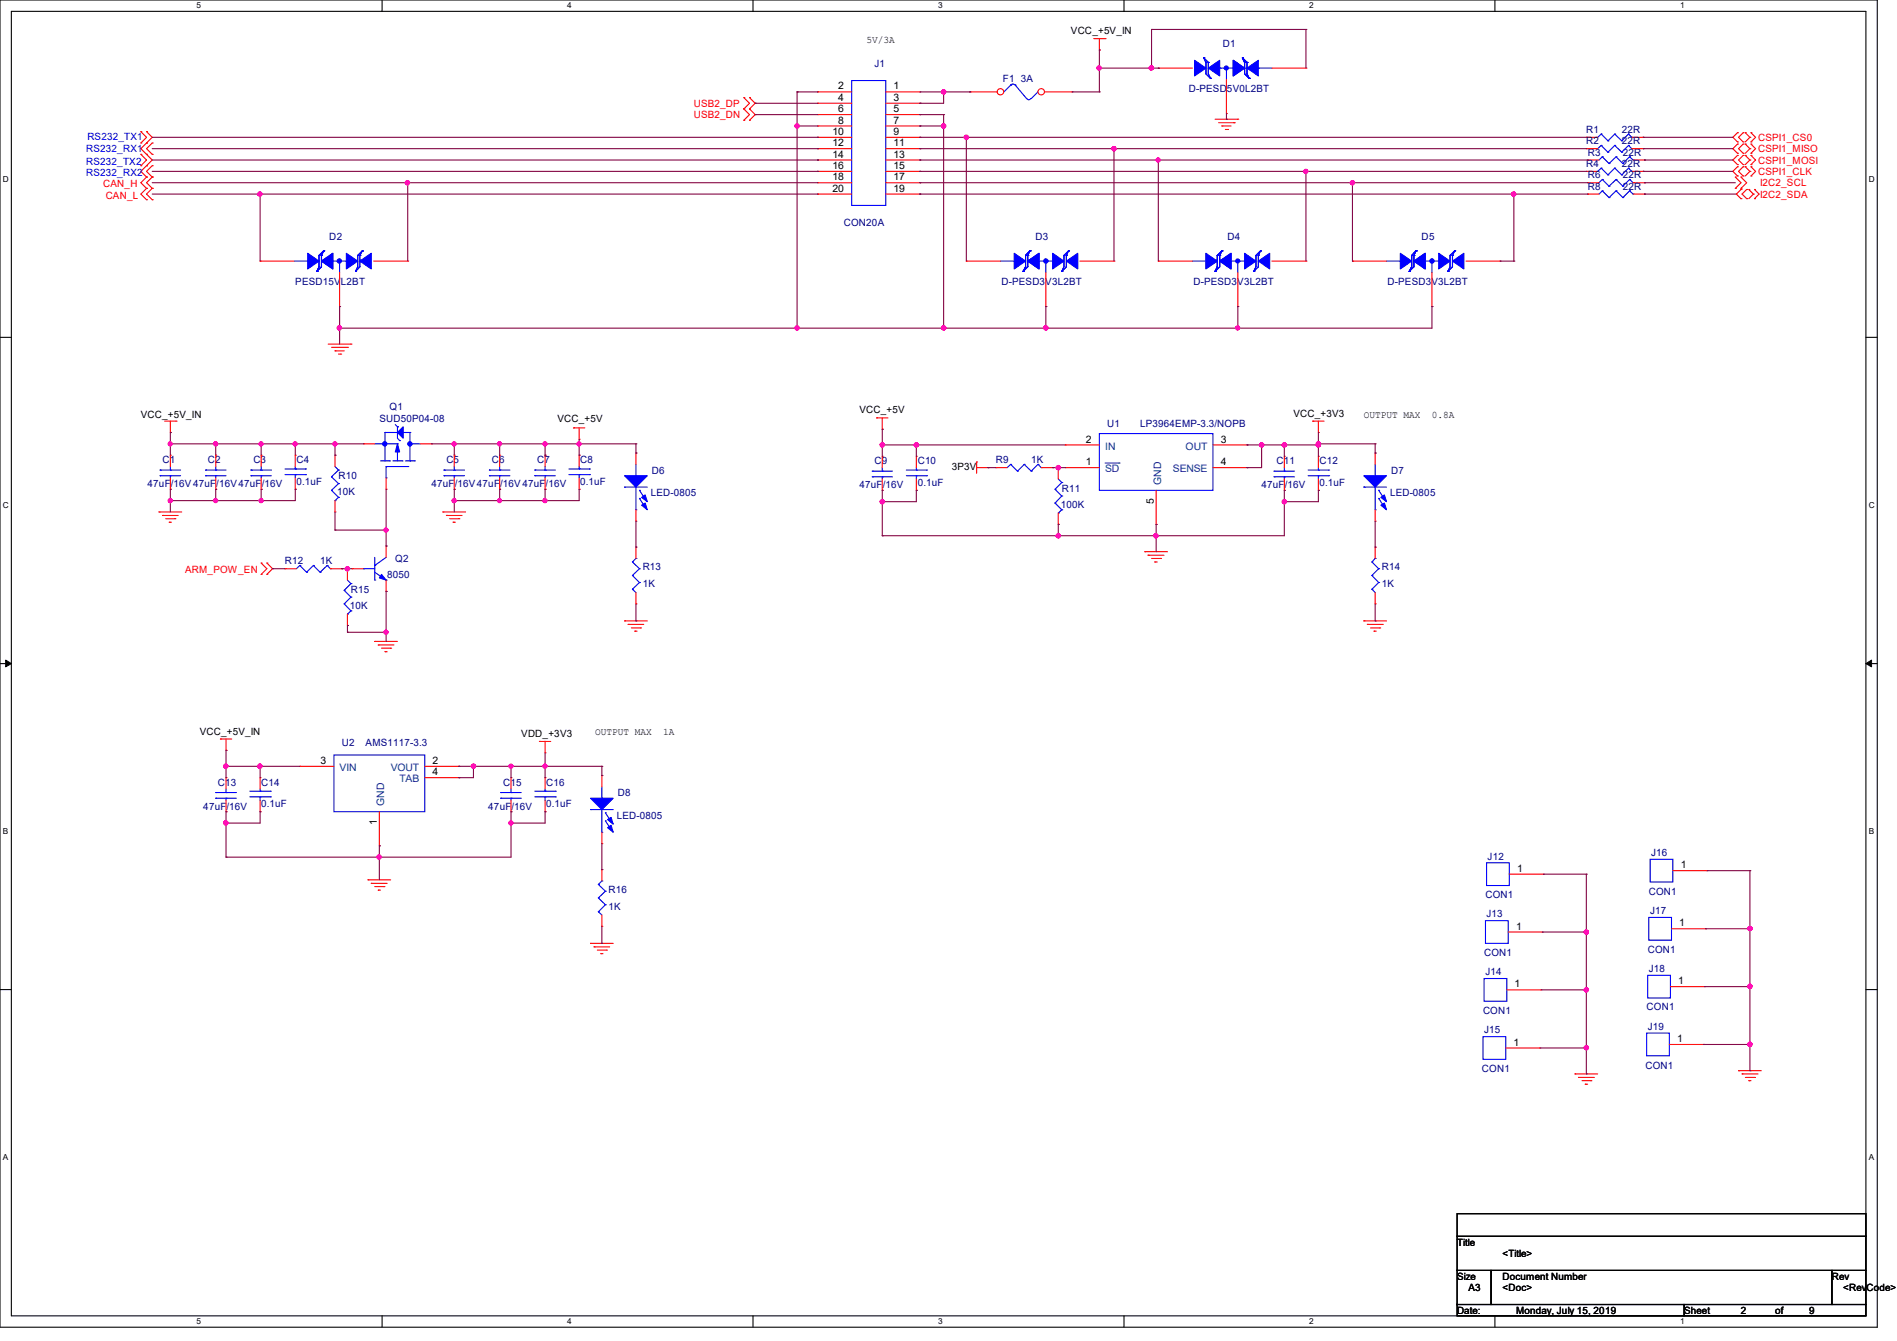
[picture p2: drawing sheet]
<svg xmlns="http://www.w3.org/2000/svg" width="297mm" height="210mm" viewBox="0 0 297 210" stroke-linecap="round" stroke-linejoin="round" font-family="sans-serif">
<path d="M0 0h293.9v207.9h-293.9zM1.8 1.8h290.3v204.3h-290.3z" fill="none" stroke="#000" stroke-width=".17"/>
<g fill="#fff">
<path d="M30.8 .2h.7v1.4h-.7z"/>
<path d="M30.8 206.2h.7v1.4h-.7z"/>
</g>
<path d="M59.8 0v1.8M59.8 206.1v1.8" fill="none" stroke="#000" stroke-width=".17"/>
<g fill="#fff">
<path d="M88.8 .2h.7v1.4h-.7z"/>
<path d="M88.8 206.2h.7v1.4h-.7z"/>
</g>
<path d="M117.9 0v1.8M117.9 206.1v1.8" fill="none" stroke="#000" stroke-width=".17"/>
<g fill="#fff">
<path d="M146.9 .2h.7v1.4h-.7z"/>
<path d="M146.9 206.2h.7v1.4h-.7z"/>
</g>
<path d="M176 0v1.8M176 206.1v1.8" fill="none" stroke="#000" stroke-width=".17"/>
<g fill="#fff">
<path d="M205 .2h.7v1.4h-.7z"/>
<path d="M205 206.2h.7v1.4h-.7z"/>
</g>
<path d="M234.1 0v1.8M234.1 206.1v1.8" fill="none" stroke="#000" stroke-width=".17"/>
<g fill="#fff">
<path d="M263.1 .2h.6v1.4h-.6z"/>
<path d="M263.1 206.2h.6v1.4h-.6z"/>
<path d="M.5 27.3h.9v1.4h-.9z"/>
<path d="M292.6 27.3h.9v1.4h-.9z"/>
<path d="M.5 78.4h.9v1.4h-.9z"/>
<path d="M292.6 78.4h.9v1.4h-.9z"/>
</g>
<path d="M0 52.8h1.8M292.1 52.8h1.8" fill="none" stroke="#000" stroke-width=".17"/>
<g fill="#fff">
<path d="M.5 129.5h.8v1.4h-.8z"/>
<path d="M292.6 129.5h.8v1.4h-.8z"/>
</g>
<path d="M0 103.9h1.8M292.1 103.9h1.8" fill="none" stroke="#000" stroke-width=".17"/>
<path d="M.9 103.4l.9 .5-.9 .5zM292.1 103.9l.9-.5v1z" fill="#000" stroke="#000" stroke-width=".16"/>
<g fill="#fff">
<path d="M.5 180.5h.8v1.4h-.8z"/>
<path d="M292.6 180.5h.8v1.4h-.8z"/>
</g>
<path d="M0 155h1.8M292.1 155h1.8M228.1 190.1h64v3.5h-64zM228.1 193.6h64v5.4h-64zM228.1 199h5.4v5.3h-5.4zM233.5 199h53.3v5.3h-53.3zM286.8 199h5.3v5.3h-5.3zM228.1 204.3h35.6v1.8h-35.6zM263.7 204.3h28.4v1.8h-28.4z" fill="none" stroke="#000" stroke-width=".17"/>
<g fill="none" stroke="#f00" stroke-width=".17">
<path d="M116.5 17.1h.1M116.5 15.3h.1M116.5 18.8h.1M116.5 15.3l.8 .9-.8 .9M116.5 17.1l.8 .8-.8 .9M117.3 15.3h.1M117.3 17.1h.1M117.3 18.8h.1M117.3 15.3l.9 .9-.9 .9M117.3 17.1l.9 .8-.9 .9M128 14.4h.1M128 16.2h.1"/>
<path d="M128 17.9h.1M128 19.7h.1M128 19.7h5.3M128 14.4h5.3M128 16.2h5.3M128 17.9h5.3M138.7 19.7h5.3M138.7 14.4h5.3M138.7 16.2h5.3M138.7 17.9h5.3M144 14.4h.1M144 16.2h.1"/>
<path d="M144 17.9h.1M144 19.7h.1M171.2 6.1h1.8M172.1 7.8h.1M172.1 6.1v1.7M173 6.1h.1M181.4 10.7h.1M181.4 10.7h5.3M190.2 18.7h3.6M190.8 19.2h2.5M191.3 19.7h.1M191.3 19.7h1.4"/>
<path d="M192 17.8h.1M192 12.4v5.4M193.3 19.2h.1M193.8 18.7h.1M199.1 10.7h5.4M204.5 10.7h.1M22.1 22.4h.1M22.1 20.6h.1M22.1 26h.1M22.1 24.2h.1M22.1 20.6l.8 .9-.8 .9M22.1 24.2l.8 .9-.8 .9"/>
<path d="M22.9 20.6h.1M22.9 22.4h.1M22.9 24.2h.1M22.9 26h.1M22.9 27.7h.1M22.9 29.5h.1M22.9 31.3h.1M22.9 20.6l.9 .9-1.7 1.8 1.7 1.8-1.7 1.7 .8 .9M22.9 27.7l-.8 .9 .8 .9M22.9 29.5l-.8 .9 .8 .9M23.8 22.4h.1M23.8 24.2h.1"/>
<path d="M23.8 26h.1M23.8 27.7h.1M23.8 29.5h.1M23.8 31.3h.1M23.8 22.4l-.9 .9 .9 .9M23.8 26l-.9 .8 .9 .9M23.8 27.7l-.9 .9 .9 .9M23.8 29.5l-.9 .9 .9 .9M128 21.5h.1M128 23.3h.1M128 25.1h.1M128 26.8h.1"/>
<path d="M128 28.6h.1M128 30.4h.1M128 25.1h5.3M128 21.5h5.3M128 23.3h5.3M128 26.8h5.3M128 28.6h5.3M128 30.4h5.3M138.7 25.1h5.3M138.7 21.5h5.3M138.7 23.3h5.3M138.7 26.8h5.3"/>
<path d="M138.7 28.6h5.3M138.7 30.4h5.3M144 21.5h.1M144 23.3h.1M144 25.1h.1M144 26.8h.1M144 28.6h.1M144 30.4h.1M191.9 20.3h.3M192.2 20.3h.1M248.4 26.8h.1M248.4 21.5h.1"/>
<path d="M248.4 23.3h.1M248.4 21.5h1.7M248.4 23.3h1.7M248.4 26.8h1.7M248.6 25.1h.1M248.6 28.6h.1M248.6 30.4h.1M248.6 25.1h1.8M248.6 28.6h1.8M248.6 30.4h1.8M255.5 21.5h1.8M255.5 23.3h1.8"/>
<path d="M255.5 26.8h1.8M255.7 25.1h1.8M255.7 28.6h1.8M255.7 30.4h1.8M257.3 26.8h.1M257.3 21.5h.1M257.3 23.3h.1M257.5 25.1h.1M257.5 28.6h.1M257.5 30.4h.1M271.7 27.7h.1M271.7 29.5h.1"/>
<path d="M271.7 27.7l.9 .9-.9 .9M272 20.8h.1M272 22.2h.1M272 22.6h.1M272 24h.1M272 24.3h.1M272 25.8h.1M272 26.1h.1M272 27.6h.1M272 20.8l-.7 .7 .7 .7M272 24.3l-.7 .8 .7 .7M272 22.6l-.7 .7 .7 .7"/>
<path d="M272 26.1l-.7 .7 .7 .8M272.6 27.7h.1M272.6 29.5h.1M272.6 29.7h.1M272.6 31.1h.1M272.6 27.7l.9 .9-.9 .9M272.6 29.7l-.7 .7 .7 .7M272.9 20.8h.1M272.9 22.2h.1M272.9 22.6h.1M272.9 24h.1M272.9 24.3h.1"/>
<path d="M272.9 25.8h.1M272.9 26.1h.1M272.9 27.6h.1M272.9 20.8l-.7 .7 .7 .7M272.9 22.6l-.7 .7 .7 .7M272.9 24.3l-.7 .8 .7 .7M272.9 26.1l-.7 .7 .7 .8M273.3 20.8h.1M273.3 22.6h.1M273.3 24.3h.1M273.3 26.1h.1M273.3 22.6l.7 .7"/>
<path d="M273.3 20.8l.7 .7M273.3 24.3l.7 .8M273.3 26.1l.7 .7M273.5 29.7h.1M273.5 31.1h.1M273.5 29.7l-.7 .7 .7 .7M273.8 29.7h.1M273.8 29.7l.7 .7M274 21.5h.1M274 23.3h.1M274 25.1h.1M274 26.8h.1"/>
<path d="M274 21.5l-.7 .7M274 23.3l-.7 .7M274 25.1l-.7 .7M274 26.8l-.7 .8M274.2 22.2h.1M274.2 20.8h.1M274.2 24h.1M274.2 22.6h.1M274.2 25.8h.1M274.2 24.3h.1M274.2 27.6h.1M274.2 26.1h.1"/>
<path d="M274.2 24.3l.7 .8-.7 .7M274.2 20.8l.7 .7-.7 .7M274.2 26.1l.7 .7-.7 .8M274.2 22.6l.7 .7-.7 .7M274.5 30.4h.1M274.5 30.4l-.7 .7M274.7 31.1h.1M274.7 29.7h.1M274.7 29.7l.7 .7-.7 .7M40.7 40.9h.1M40.7 40.9h5.4M51.4 53.9h3.5"/>
<path d="M51.9 54.4h2.5M52.5 54.9h.1M52.5 54.9h1.4M53 55.5h.3M53.2 48h.1M53.2 42.7v5.3M53.3 55.5h.1M54.4 54.4h.1M54.9 53.9h.1M58.5 40.9h5.3M63.8 40.9h.1M151.3 40.9h.1"/>
<path d="M151.3 40.9h5.3M163.7 48h.1M163.7 42.7v5.3M169.1 40.9h5.3M174.4 40.9h.1M181.4 40.9h.1M181.4 40.9h5.3M193.8 48h.1M193.8 42.7v5.3M199.1 40.9h5.4M204.5 40.9h.1M211.8 40.9h.1"/>
<path d="M211.8 40.9h5.3M224.2 48h.1M224.2 42.7v5.3M229.5 40.9h5.4M234.9 40.9h.1M25.8 66h1.8M26.7 67.7h.1M26.7 76.6h.1M26.7 71.3h.1M26.7 66v1.7M26.7 71.3v1.8M26.7 74.8v1.8"/>
<path d="M27.6 66h.1M33.8 76.6h.1M33.8 71.3h.1M33.8 71.3v1.8M33.8 74.8v1.8M40.9 76.6h.1M40.9 71.3h.1M40.9 71.3v1.8M40.9 74.8v1.8M46.2 71.3h.1M46.2 76.6h.1M46.2 71.3v1.8"/>
<path d="M46.2 74.8v1.8M56.9 69.5h.1M56.9 69.5h1.8M60.5 76.6h.1M60.5 74.8v1.8M65.8 69.5h1.8M67.6 69.5h.1M71.1 76.6h.1M71.1 71.3h.1M71.1 71.3v1.8M71.1 74.8v1.8M78.2 76.6h.1"/>
<path d="M78.2 71.3h.1M78.2 71.3v1.8M78.2 74.8v1.8M85.3 76.6h.1M85.3 71.3h.1M85.3 71.3v1.8M85.3 74.8v1.8M89.8 67h.1M89.8 67h1.8M90.7 68.8h.1M90.7 71.3h.1M90.7 76.6h.1"/>
<path d="M90.7 67v1.8M90.7 71.3v1.8M90.7 74.8v1.8M99.6 71h.1M99.6 71v1.7M99.6 79.8v1.8M137.2 65.4h.1M137.2 65.4h1.8M138.1 67.2h.1M138.1 76.8h.1M138.1 71.5h.1M138.1 65.4v1.8"/>
<path d="M138.1 71.5v1.7M138.1 75v1.8M143.5 71.5h.1M143.5 76.8h.1M143.5 71.5v1.7M143.5 75v1.8M152.9 72.3h.1M152.9 73.2h1.8M152.9 72.3v1.8M154.7 73.2h.1M155.9 73.2h.1M155.9 73.2h1.8"/>
<path d="M163 73.2h1.8M164.8 73.2h.1M165.7 73.2h.1M165.7 73.2v1.8M166.8 69.7h.1M166.8 73.2h.1M166.8 73.2h5.3M166.8 69.7h5.3M181 76.8v5.3M189.9 73.2h5.3M189.9 69.7h5.3M195.2 69.7h.1"/>
<path d="M195.2 73.2h.1M201.1 76.8h.1M201.1 71.5h.1M201.1 71.5v1.7M201.1 75v1.8M205.5 66h.1M205.5 66h1.8M206.4 67.7h.1M206.4 71.5h.1M206.4 76.8h.1M206.4 66v1.7M206.4 71.5v1.7"/>
<path d="M206.4 75v1.8M215.3 71h.1M215.3 71v1.7M215.3 79.8v1.8M24.9 80.2h.1M24.9 80.2h3.5M25.4 80.7h.1M25.4 80.7h2.5M26 81.2h1.4M26.5 81.8h.1M26.5 81.8h.3M27.4 81.2h.1"/>
<path d="M40.9 90h.1M40.9 88.2h.1M40.9 88.2l.9 .9-.9 .9M41.8 88.2h.1M41.8 90h.1M41.8 88.2l.9 .9-.9 .9M44.6 89.1h.1M44.6 89.1h1.8M51.7 89.1h1.8M53.5 89.1h.1M54.4 89.1h.1M54.4 98h.1"/>
<path d="M54.4 89.1v1.7M54.4 96.2v1.8M55.1 89.1h.1M55.1 89.1h1.8M60.5 92.6h.1M60.5 85.5h.1M60.5 85.5v1.8M60.5 90.8v1.8M69.3 80.2h.1M69.3 80.2h3.6M69.9 80.7h.1M69.9 80.7h2.4"/>
<path d="M70.4 81.2h1.4M71 81.8h.1M71 81.8h.3M71.8 81.2h.1M97.8 97.2h.1M97.8 97.2h3.5M98.3 97.8h.1M98.3 97.8h2.5M98.8 98.3h1.5M99.4 98.8h.1M99.4 98.8h.3M99.6 81.6h.1"/>
<path d="M99.6 94.6h.1M99.6 85.7h.1M99.6 85.7v1.8M99.6 92.8v1.8M100.3 98.3h.1M165.7 82.1h.1M165.7 80.3v1.8M179.2 86.4h.1M179.2 86.4h3.6M179.7 87h.1M179.7 87h2.5M180.3 87.5h1.4"/>
<path d="M180.8 88h.1M180.8 88h.4M181 82.1h.1M181.7 87.5h.1M213.5 97.2h.1M213.5 97.2h3.6M214.1 97.8h.1M214.1 97.8h2.5M214.6 98.3h1.4M215.1 98.8h.1M215.1 98.8h.4M215.3 81.6h.1"/>
<path d="M215.3 94.6h.1M215.3 85.7h.1M215.3 85.7v1.8M215.3 92.8v1.8M216 98.3h.1M34.5 115.7h.1M34.5 115.7h1.8M35.4 117.5h.1M35.4 115.7v1.8M58.7 100.5h.1M58.7 100.5h3.5M59.2 101h.1"/>
<path d="M59.2 101h2.5M59.7 101.5h1.5M60.3 102.1h.1M60.3 102.1h.3M61.2 101.5h.1M84.5 116.1h.1M84.5 116.1h1.7M85.3 117.9h.1M85.3 116.1v1.8M35.4 127.1h.1M35.4 121.8h.1M35.4 121.8v1.8"/>
<path d="M35.4 125.3v1.8M40.7 121.8h.1M40.7 127.1h.1M40.7 121.8v1.8M40.7 125.3v1.8M46.9 120h.1M46.9 120h5.4M57.6 137.8h.1M57.6 137.8h3.6M58.1 138.3h.1M58.1 138.3h2.5M58.7 138.9h1.4"/>
<path d="M59.2 139.4h.1M59.2 139.4h.4M59.4 132.5h.1M59.4 127.1v5.4M60.1 138.9h.1M66.5 120h5.3M66.5 121.8h5.3M71.8 120h.1M71.8 121.8h.1M80 127.1h.1M80 121.8h.1M80 121.8v1.8"/>
<path d="M80 125.3v1.8M85.3 121.8h.1M85.3 127.1h.1M85.3 121.8v1.8M85.3 125.3v1.8M94.2 136.2h.1M94.2 121.5h.1M94.2 132.1h.1M94.2 121.5v1.7M94.2 130.3v1.8M94.2 136.2v1.8M236.3 136.9h5.3"/>
<path d="M241.6 136.9h.1M261.9 136.4h5.4M267.3 136.4h.1M92.5 147.7h.1M92.5 147.7h3.5M93 148.3h.1M93 148.3h2.5M93.5 148.8h1.5M94.1 149.4h.1M94.1 149.4h.3M94.2 145.1h.1M94.2 143.3v1.8"/>
<path d="M95 148.8h.1M235.9 155h5.4M236.1 146h5.4M241.3 155h.1M241.5 146h.1M261.5 154.5h5.4M261.7 145.5h5.3M266.9 154.5h.1M267 145.5h.1M235.8 164.1h5.3M241.1 164.1h.1M246.6 168.2h.1"/>
<path d="M246.6 168.2h3.5M247.1 168.7h.1M247.1 168.7h2.5M247.7 169.2h1.4M248.2 169.8h.1M248.2 169.8h.4M249.1 169.2h.1M261.4 163.6h5.3M266.7 163.6h.1M272.2 167.7h.1M272.2 167.7h3.6M272.8 168.2h.1"/>
<path d="M272.8 168.2h2.5M273.3 168.7h1.4M273.8 169.2h.1M273.8 169.2h.4M274.7 168.7h.1"/>
</g>
<g fill="none" stroke="#00f" stroke-width=".17">
<path d="M133.3 12.6h5.4v19.6h-5.4zM158.2 13.3a.51 .51 0 0 1 .8 0M158.2 13.3h.1M158.2 13.3l-1 1.1M159 13.3h.1M159 13.3l1.7 2.2M161.4 15.4a.34 .34 0 0 1-.3 .2 .34 .34 0 0 1-.3-.2M162.5 14.4h.1M162.5 14.4l-1 1.1M188.5 9.1h.1M188.5 10.7h.3M188.5 9.1l.3 .7"/>
<path d="M188.5 9.1l.7 .7M188.8 9.8h.1M188.8 10.7h.1M188.8 9.8v1.8l.7 .7M189.2 9.8h.1M189.2 10.7h.3M189.2 9.8v1.8l.3 .7M189.5 12.3h.1M189.5 10.7h.1M191 10.7h.1M191 10.7h2.1M192 10.7h.1"/>
<path d="M192 10.7v1.7M194.5 9.1h.1M194.5 10.7h.4M194.5 9.1l.4 .7M194.5 9.1l.7 .7M194.9 9.8h.1M194.9 10.7h.1M194.9 9.8v1.8l.7 .7M195.2 9.8h.1M195.2 10.7h.4M195.2 9.8v1.8l.4 .7M195.6 12.3h.1"/>
<path d="M195.6 10.7h.1M197 10.7h.1M197 10.7h2.1M50.7 39.3h.1M50.7 39.3l-.4 .7M50.7 39.3l-.7 .7M56.7 39.3h.1M56.7 39.3l-.4 .7M56.7 39.3l-.7 .7M161.2 39.3h.1M161.2 39.3l-.3 .7M161.2 39.3l-.6 .7"/>
<path d="M167.3 39.3h.1M167.3 39.3l-.3 .7M167.3 39.3l-.7 .7M191.3 39.3h.1M191.3 39.3l-.3 .7M191.3 39.3l-.7 .7M197.4 39.3h.1M197.4 39.3l-.4 .7M197.4 39.3l-.8 .7M221.7 39.3h.1M221.7 39.3l-.3 .7M221.7 39.3l-.7 .7"/>
<path d="M227.8 39.3h.1M227.8 39.3l-.4 .7M227.8 39.3l-.8 .7M250.7 26.3h.1M250.7 21h.1M250.7 22.8h.1M250.7 26.3l-.6 .5M250.7 26.3l1.1 1.1M250.7 21l-.6 .5M250.7 21l1.1 1.1M250.7 22.8l-.6 .5M250.7 22.8l1.1 1"/>
<path d="M250.9 24.6h.1M250.9 28.1h.1M250.9 29.9h.1M250.9 24.6l-.5 .5M250.9 24.6l1 1M250.9 28.1l-.5 .5M250.9 28.1l1 1.1M250.9 29.9l-.5 .5M250.9 29.9l1 1M251.8 27.4h.1M251.8 22.1h.1M251.8 23.8h.1"/>
<path d="M251.9 25.6h.1M251.9 29.2h.1M251.9 30.9h.1M252.8 26.3h.1M252.8 21h.1M252.8 22.8h.1M252.8 26.3l-1 1.1M252.8 26.3l1.1 1.1M252.8 21l-1 1.1M252.8 21l1.1 1.1M252.8 22.8l-1 1M252.8 22.8l1.1 1"/>
<path d="M253 24.6h.1M253 28.1h.1M253 29.9h.1M253 24.6l-1.1 1M253 24.6l1.1 1M253 28.1l-1.1 1.1M253 28.1l1.1 1.1M253 29.9l-1.1 1M253 29.9l1.1 1M253.9 27.4h.1M253.9 22.1h.1M253.9 23.8h.1"/>
<path d="M254.1 25.6h.1M254.1 29.2h.1M254.1 30.9h.1M255 26.3h.1M255 21h.1M255 22.8h.1M255 26.3l-1.1 1.1M255 26.3l.5 .5M255 21l-1.1 1.1M255 21l.5 .5M255 22.8l-1.1 1M255 22.8l.5 .5"/>
<path d="M255.1 24.6h.1M255.1 28.1h.1M255.1 29.9h.1M255.1 24.6l-1 1M255.1 24.6l.6 .5M255.1 28.1l-1 1.1M255.1 28.1l.6 .5M255.1 29.9l-1 1M255.1 29.9l.6 .5M255.5 26.8h.1M255.5 21.5h.1M255.5 23.3h.1"/>
<path d="M255.7 25.1h.1M255.7 28.6h.1M255.7 30.4h.1M46.1 40.9h2.1M48.2 40.9h.1M49.6 42.5h.1M49.6 40.9h.1M49.6 40.9h.4M50 40h.1M50 40v1.8l-.4 .7M50.3 40h.1M50.3 40.9h.1"/>
<path d="M50.3 40.9h.4M50.3 40v1.8l-.7 .7M52.1 40.9h2.1M53.2 40.9h.1M53.2 40.9v1.8M54.2 40.9h.1M55.7 42.5h.1M55.7 40.9h.1M55.7 40.9h.3M56 40h.1M56 40v1.8l-.3 .7M56.3 40h.1"/>
<path d="M56.3 40.9h.1M56.3 40.9h.4M56.3 40v1.8l-.6 .7M156.6 40.9h2.2M158.8 40.9h.1M160.2 42.5h.1M160.2 40.9h.1M160.2 40.9h.4M160.6 40h.1M160.6 40v1.8l-.4 .7M160.9 40h.1M160.9 40.9h.1"/>
<path d="M160.9 40.9h.3M160.9 40v1.8l-.7 .7M162.7 40.9h2.1M163.7 40.9h.1M163.7 40.9v1.8M164.8 40.9h.1M166.2 42.5h.1M166.2 40.9h.1M166.2 40.9h.4M166.6 40h.1M166.6 40v1.8l-.4 .7M167 40h.1"/>
<path d="M167 40.9h.1M167 40.9h.3M167 40v1.8l-.8 .7M186.7 40.9h2.1M188.8 40.9h.1M190.2 42.5h.1M190.2 40.9h.1M190.2 40.9h.4M190.6 40h.1M190.6 40v1.8l-.4 .7M191 40h.1M191 40.9h.1"/>
<path d="M191 40.9h.3M191 40v1.8l-.8 .7M192.7 40.9h2.2M193.8 40.9h.1M193.8 40.9v1.8M194.9 40.9h.1M196.3 42.5h.1M196.3 40.9h.1M196.3 40.9h.3M196.6 40h.1M196.6 40v1.8l-.3 .7M197 40h.1"/>
<path d="M197 40.9h.1M197 40.9h.4M197 40v1.8l-.7 .7M217.1 40.9h2.1M219.2 40.9h.1M220.6 42.5h.1M220.6 40.9h.1M220.6 40.9h.4M221 40h.1M221 40v1.8l-.4 .7M221.4 40h.1M221.4 40.9h.1"/>
<path d="M221.4 40.9h.3M221.4 40v1.8l-.8 .7M223.1 40.9h2.2M224.2 40.9h.1M224.2 40.9v1.8M225.3 40.9h.1M226.7 42.5h.1M226.7 40.9h.1M226.7 40.9h.3M227 40h.1M227 40v1.8l-.3 .7M227.4 40h.1"/>
<path d="M227.4 40.9h.1M227.4 40.9h.4M227.4 40v1.8l-.7 .7M25.1 73.6h.1M25.1 74.5h.1M25.1 74.5h3.2M25.1 73.6h3.2M26.7 74.5h.1M26.7 73.6h.1M26.7 73.1v.5M26.7 74.5v.3M32.2 73.6h.1"/>
<path d="M32.2 74.5h.1M32.2 74.5h3.2M32.2 73.6h3.2M33.8 74.5h.1M33.8 73.6h.1M33.8 73.1v.5M33.8 74.5v.3M39.3 73.6h.1M39.3 74.5h.1M39.3 74.5h3.2M39.3 73.6h3.2M40.9 74.5h.1"/>
<path d="M40.9 73.6h.1M40.9 73.1v.5M40.9 74.5v.3M44.6 74.3h3.2M44.6 73.4h3.2M46.2 73.4h.1M46.2 74.3h.1M46.2 73.1v.3M46.2 74.3v.5M47.8 74.3h.1M47.8 73.4h.1M58.7 69.5h3.5"/>
<path d="M59.6 72.2h1.4M60.3 67.7h.1M60.3 69.5h.1M60.3 67.7v4.5M60.3 67.7h1.9M60.5 73.1h.1M60.5 74.8h.1M60.5 73.1h3.5M60.5 73.1v1.7M61 72.2h.1M61.5 72.2h1.4M61.9 66.5l.3 .3"/>
<path d="M62.2 66.8h.1M62.2 67.7h.1M62.2 69.5h.1M62.2 66.8v1.8l.4 .4M62.2 69.5v2.7M62.6 69h.1M62.9 72.2h.1M63.1 67.7h1.1M63.5 72.2h1.4M64.2 67.7h.1M64.2 72.2h.1M64.2 69.5h.1"/>
<path d="M64.2 67.7v4.5M64.2 69.5h1.6M64.9 72.2h.1M69.5 73.6h.1M69.5 74.5h.1M69.5 74.5h3.2M69.5 73.6h3.2M71.1 74.5h.1M71.1 73.6h.1M71.1 73.1v.5M71.1 74.5v.3M76.6 73.6h.1"/>
<path d="M76.6 74.5h.1M76.6 74.5h3.2M76.6 73.6h3.2M78.2 74.5h.1M78.2 73.6h.1M78.2 73.1v.5M78.2 74.5v.3M83.7 73.6h.1M83.7 74.5h.1M83.7 74.5h3.3M83.7 73.6h3.3M85.3 74.5h.1"/>
<path d="M85.3 73.6h.1M85.3 73.1v.5M85.3 74.5v.3M89.1 74.3h3.2M89.1 73.4h3.2M90.7 73.4h.1M90.7 74.3h.1M90.7 73.1v.3M90.7 74.3v.5M92.3 74.3h.1M92.3 73.4h.1M97.8 76.3h.1"/>
<path d="M97.8 76.3h3.5M99.6 74.5h.1M99.6 79.8h.1M99.6 72.7v1.8M99.6 76.3v3.5M100.1 76.8h.1M100.1 78.1h.1M100.1 76.8l1.1 1.6M100.1 78.1l1.1 1.6M136.6 73.8h.1M136.6 74.7h.1M136.6 73.8h3.1"/>
<path d="M136.6 74.7h3.1M138.1 74.7h.1M138.1 73.8h.1M138.1 73.2v.6M138.1 74.7v.3M141.9 74.5h3.2M141.9 73.6h3.2M143.5 73.6h.1M143.5 74.5h.1M143.5 73.2v.4M143.5 74.5v.5M145.1 74.5h.1"/>
<path d="M145.1 73.6h.1M158.2 72.7h.1M158.2 72.7l-.5 .5M158.2 72.7l1.1 1.1M159.3 73.8h.1M160.4 72.7h.1M160.4 72.7l-1.1 1.1M160.4 72.7l1.1 1.1M161.5 73.8h.1M162.5 72.7h.1M162.5 72.7l-1 1.1M162.5 72.7l.5 .5"/>
<path d="M163 73.2h.1M165.2 76.6h.1M165.2 78.8h.1M165.2 76.6l1 1.1M165.2 78.8l1 1M165.7 75l.5 .6M166.2 75.6h.1M166.2 77.7h.1M166.2 79.8h.1M166.2 75.6l-1 1M166.2 77.7l-1 1.1M166.2 79.8l-.5 .5"/>
<path d="M172.1 67.9h17.8v8.9h-17.8zM199.5 73.8h.1M199.5 74.7h.1M199.5 73.8h3.2M199.5 74.7h3.2M201.1 74.7h.1M201.1 73.8h.1M201.1 73.2v.6M201.1 74.7v.3M204.8 74.5h3.2M204.8 73.6h3.2M206.4 73.6h.1"/>
<path d="M206.4 74.5h.1M206.4 73.2v.4M206.4 74.5v.5M208 74.5h.1M208 73.6h.1M213.5 76.3h.1M213.5 76.3h3.6M215.3 74.5h.1M215.3 79.8h.1M215.3 72.7v1.8M215.3 76.3v3.5M215.9 76.8h.1"/>
<path d="M215.9 78.1h.1M215.9 76.8l1 1.6M215.9 78.1l1 1.6M46.9 88.6h.1M46.9 88.6l-.5 .5M46.9 88.6l1.1 1M48 89.6h.1M49.1 88.6h.1M49.1 88.6l-1.1 1M49.1 88.6l1 1M50.1 89.6h.1M51.2 88.6h.1"/>
<path d="M51.2 88.6l-1.1 1M51.2 88.6l.5 .5M51.7 89.1h.1M53.9 92.5h.1M53.9 94.6h.1M53.9 92.5l1 1M53.9 94.6l1 1.1M54.4 96.2h.1M54.4 90.8l.5 .6M54.9 91.4h.1M54.9 93.5h.1M54.9 95.7h.1"/>
<path d="M54.9 91.4l-1 1.1M54.9 93.5l-1 1.1M54.9 95.7l-.5 .5M56.9 89.1h.1M56.9 89.1h1.8M58.7 90.8h.1M58.7 88.6h.1M58.7 87.3v3.5M58.7 89.6l1.8 1.2M60.5 90.8h.1M60.5 87.3l-1.8 1.3M99 92.3h.1"/>
<path d="M99 90.1h.1M99 88h.1M99 92.3l.6 .5M99 90.1l1.1 1.1M99 88l1.1 1.1M99.6 87.5h.1M99.6 87.5l-.6 .5M100.1 91.2h.1M100.1 89.1h.1M100.1 91.2l-1.1 1.1M100.1 89.1l-1.1 1M165.7 80.3h.1"/>
<path d="M214.8 92.3h.1M214.8 90.1h.1M214.8 88h.1M214.8 92.3l.5 .5M214.8 90.1l1.1 1.1M214.8 88l1.1 1.1M215.3 87.5h.1M215.3 87.5l-.5 .5M215.9 91.2h.1M215.9 89.1h.1M215.9 91.2l-1.1 1.1M215.9 89.1l-1.1 1"/>
<path d="M52.3 118.2h14.2v8.9h-14.2zM33.8 124.1h.1M33.8 125h.1M33.8 124.1h3.2M33.8 125h3.2M35.4 125h.1M35.4 124.1h.1M35.4 123.6v.5M35.4 125v.3M39.1 124.8h3.2M39.1 123.9h3.2M40.7 123.9h.1"/>
<path d="M40.7 124.8h.1M40.7 123.6v.3M40.7 124.8v.5M42.3 124.8h.1M42.3 123.9h.1M78.4 124.1h.1M78.4 125h.1M78.4 124.1h3.2M78.4 125h3.2M80 125h.1M80 124.1h.1M80 123.6v.5"/>
<path d="M80 125v.3M83.7 124.8h3.3M83.7 123.9h3.3M85.3 123.9h.1M85.3 124.8h.1M85.3 123.6v.3M85.3 124.8v.5M87 124.8h.1M87 123.9h.1M92.5 126.8h.1M92.5 126.8h3.5M93.7 138.5h.1"/>
<path d="M93.7 138.5l1.1 1.1M94.2 138h.1M94.2 125h.1M94.2 130.3h.1M94.2 138l-.5 .5M94.2 123.2v1.8M94.2 126.8v3.5M94.8 139.6h.1M94.8 127.3h.1M94.8 128.6h.1M94.8 139.6l-1.1 1M94.8 127.3l1 1.6"/>
<path d="M94.8 128.6l1 1.5M232.7 135.1h3.6v3.6h-3.6zM258.4 134.6h3.5v3.5h-3.5zM93.7 142.8h.1M93.7 140.6h.1M93.7 142.8l.5 .5M93.7 140.6l1.1 1.1M94.8 141.7h.1M94.8 141.7l-1.1 1.1M232.4 153.2h3.5v3.6h-3.5zM232.6 144.2h3.5v3.5h-3.5zM258 152.7h3.5v3.6h-3.5z"/>
<path d="M258.1 143.7h3.6v3.5h-3.6zM232.2 162.3h3.6v3.6h-3.6zM257.8 161.8h3.6v3.6h-3.6z"/>
</g>
<g fill="#00f" stroke="#00f" stroke-width=".17">
<path d="M63.1 66.8v1.8l-.9-.9z"/>
<path d="M62.2 69.5l.4 1.3h-.7z"/>
<path d="M97.8 74.5h3.5l-1.7 1.8z"/>
<path d="M100.5 77.9l.5-.4 .3 1.1z"/>
<path d="M100.5 79.1l.5-.3 .3 1z"/>
<path d="M213.5 74.5h3.6l-1.8 1.8z"/>
<path d="M216.2 77.9l.5-.4 .4 1.1z"/>
<path d="M216.2 79.1l.5-.3 .4 1z"/>
<path d="M59.7 90l.8 .8-1.1-.3z"/>
<path d="M92.5 125h3.5l-1.8 1.8z"/>
<path d="M95.1 128.4l.6-.4 .3 1.1z"/>
<path d="M95.1 129.6l.6-.4 .3 1.1z"/>
<path d="M50.3 40.9l1.8-1.2v2.4z" fill-rule="evenodd"/>
<path d="M54.2 39.7l1.8 1.2-1.8 1.2z" fill-rule="evenodd"/>
<path d="M56.3 40.9l1.8-1.2v2.4z" fill-rule="evenodd"/>
<path d="M48.2 39.7l1.8 1.2-1.8 1.2z" fill-rule="evenodd"/>
<path d="M50.3 40.9l1.8-1.2v2.4z" fill-rule="evenodd"/>
<path d="M160.9 40.9l1.8-1.2v2.4z" fill-rule="evenodd"/>
<path d="M164.8 39.7l1.8 1.2-1.8 1.2z" fill-rule="evenodd"/>
<path d="M167 40.9l1.7-1.2v2.4z" fill-rule="evenodd"/>
<path d="M158.8 39.7l1.8 1.2-1.8 1.2z" fill-rule="evenodd"/>
<path d="M160.9 40.9l1.8-1.2v2.4z" fill-rule="evenodd"/>
<path d="M191 40.9l1.7-1.2v2.4z" fill-rule="evenodd"/>
<path d="M194.9 39.7l1.7 1.2-1.7 1.2z" fill-rule="evenodd"/>
<path d="M197 40.9l1.8-1.2v2.4z" fill-rule="evenodd"/>
<path d="M188.8 39.7l1.8 1.2-1.8 1.2z" fill-rule="evenodd"/>
<path d="M191 40.9l1.7-1.2v2.4z" fill-rule="evenodd"/>
<path d="M221.4 40.9l1.7-1.2v2.4z" fill-rule="evenodd"/>
<path d="M225.3 39.7l1.7 1.2-1.7 1.2z" fill-rule="evenodd"/>
<path d="M227.4 40.9l1.8-1.2v2.4z" fill-rule="evenodd"/>
<path d="M219.2 39.7l1.8 1.2-1.8 1.2z" fill-rule="evenodd"/>
<path d="M221.4 40.9l1.7-1.2v2.4z" fill-rule="evenodd"/>
<path d="M193.1 9.4l1.8 1.3-1.8 1.2z" fill-rule="evenodd"/>
<path d="M189.2 10.7l1.8-1.3v2.5z" fill-rule="evenodd"/>
<path d="M187 9.4l1.8 1.3-1.8 1.2z" fill-rule="evenodd"/>
<path d="M195.2 10.7l1.8-1.3v2.5z" fill-rule="evenodd"/>
<path d="M193.1 9.4l1.8 1.3-1.8 1.2z" fill-rule="evenodd"/>
<circle cx="60.2" cy="69.5" r=".34"/>
<circle cx="64.2" cy="69.5" r=".34"/>
<circle cx="53.1" cy="40.9" r=".34"/>
<circle cx="163.7" cy="40.9" r=".34"/>
<circle cx="193.8" cy="40.9" r=".32"/>
<circle cx="224.2" cy="40.9" r=".34"/>
<circle cx="192" cy="10.6" r=".32"/>
</g>
<path d="M173 72.5h2.2M175.2 72.5h.1" fill="none" stroke="#004080" stroke-width=".16"/>
<circle cx="156.6" cy="14.4" r=".5" fill="#fff" stroke="#f00" stroke-width=".17"/>
<path d="M151.8 14.4h.1M151.8 14.4h4.3" fill="none" stroke="#f00" stroke-width=".17"/>
<circle cx="163" cy="14.4" r=".5" fill="#fff" stroke="#f00" stroke-width=".17"/>
<path d="M163.6 14.4h4.3M167.9 14.4h.1M52.5 71.3h.1M52.5 71.3v1.8M52.5 78.4v1.8M52.5 80.2h.1" fill="none" stroke="#f00" stroke-width=".17"/>
<path d="M51.9 74.7h.1M51.9 76.8h.1M51.9 74.7l1.1 1M51.9 76.8l1.1 1.1M52.5 78.4h.1M52.5 73.1l.5 .5M53 73.6h.1M53 75.7h.1M53 77.9h.1M53 73.6l-1.1 1.1M53 75.7l-1.1 1.1M53 77.9l-.5 .5" fill="none" stroke="#00f" stroke-width=".17"/>
<g fill="none" stroke="#800040" stroke-width=".17">
<path d="M118.2 16.2h.1M118.2 17.9h.1M118.2 16.2h9.8M118.2 17.9h9.8M124.8 14.4h.1M124.8 19.7h.1M124.8 14.4h3.2M124.8 14.4v37M124.8 19.7h3.2M144 17.9h.1M144 19.7h.1M144 16.2h.1"/>
<path d="M144 17.9h3.7M144 14.4h7.8M144 19.7h3.7M147.7 17.9h.1M147.7 19.7h.1M147.7 14.4h.1M147.7 14.4v1.8h-3.7M147.7 17.9v33.5M151.8 14.4h.1M167.9 14.4h4.2M172.1 7.8h.1M172.1 10.7h.1"/>
<path d="M172.1 14.4h.1M172.1 7.8v6.6M172.1 10.7h9.3M180.3 4.6h.1M180.3 10.7h.1M180.3 4.6h24.2M180.3 4.6v6.1M181.4 10.7h.1M192 18.7h.1M192 17.8v.9M204.5 4.6h.1M204.5 4.6v6.1"/>
<path d="M23.8 21.5h104.2M23.8 23.3h104.2M23.8 25.1h104.2M23.8 26.8h104.2M23.8 28.6h104.2M23.8 30.4h104.2M40.7 30.4h.1M40.7 30.4v10.5M63.8 28.6h.1M63.8 28.6v12.3M128 21.5h.1M128 23.3h.1"/>
<path d="M128 25.1h.1M128 26.8h.1M144 28.6h.1M144 30.4h.1M144 21.5h.1M144 23.3h.1M144 25.1h.1M144 26.8h.1M144 21.5h104.4M144 23.3h104.4M144 25.1h104.6M144 26.8h104.4"/>
<path d="M144 28.6h104.6M144 30.4h104.6M151.3 21.5h.1M151.3 21.5v19.4M174.4 23.3h.1M174.4 23.3v17.6M181.4 25.1h.1M181.4 25.1v15.8M204.5 26.8h.1M204.5 26.8v14.1M211.8 28.6h.1M211.8 28.6v12.3"/>
<path d="M237 30.4h.1M237 30.4v10.5M257.3 21.5h.1M257.3 23.3h.1M257.3 26.8h.1M257.3 21.5h14M257.3 23.3h14M257.3 26.8h14M257.5 25.1h.1M257.5 28.6h.1M257.5 30.4h.1M257.5 25.1h13.8"/>
<path d="M257.5 28.6h14.2M257.5 30.4h14.4M53.2 48h.1M53.2 51.4h.1M53.2 48v5.9M124.8 51.4h.1M147.7 51.4h.1M163.7 48h.1M163.7 51.4h.1M163.7 48v3.4M193.8 48h.1M193.8 51.4h.1"/>
<path d="M193.8 48v3.4M224.2 48h.1M224.2 48v3.4h-171M234.9 40.9h2.1M237 40.9h.1M26.7 67.7h.1M26.7 69.5h.1M26.7 76.6h.1M26.7 78.4h.1M26.7 67.7v3.6M26.7 76.6v3.6M26.7 69.5h30.2"/>
<path d="M33.8 69.5h.1M33.8 76.6h.1M33.8 78.4h.1M33.8 69.5v1.8M33.8 76.6v1.8M40.9 69.5h.1M40.9 76.6h.1M40.9 78.4h.1M40.9 69.5v1.8M40.9 76.6v1.8M46.2 76.6h.1M46.2 69.5h.1"/>
<path d="M46.2 69.5v1.8M46.2 76.6v1.8h-19.5M52.5 71.3h.1M52.5 69.5h.1M52.5 69.5v1.8M60.5 76.6v8.9M67.6 69.5h32M71.1 69.5h.1M71.1 76.6h.1M71.1 78.4h.1M71.1 69.5v1.8M71.1 76.6v3.6"/>
<path d="M78.2 69.5h.1M78.2 76.6h.1M78.2 78.4h.1M78.2 69.5v1.8M78.2 76.6v1.8M85.3 69.5h.1M85.3 76.6h.1M85.3 78.4h.1M85.3 71.3h.1M85.3 69.5v1.8M85.3 76.6v1.8M90.7 69.5h.1"/>
<path d="M90.7 76.6h.1M90.7 71.3h.1M90.7 76.6v1.8h-19.6M90.7 68.8v2.5M99.6 69.5h.1M99.6 71h.1M99.6 69.5v1.5M138.1 67.2h.1M138.1 69.7h.1M138.1 76.8h.1M138.1 78.6h.1M138.1 67.2v4.3"/>
<path d="M138.1 76.8v7.1M138.1 69.7h28.7M143.5 69.7h.1M143.5 76.8h.1M143.5 69.7v1.8M143.5 76.8v1.8h-5.4M154.7 73.2h.1M154.7 73.2h1.2M164.8 73.2h.1M164.8 73.2h2M165.7 73.2h.1M195.2 69.7h.1"/>
<path d="M195.2 73.2h.1M195.2 69.7h11.2M197.5 69.7h.1M197.5 69.7v3.5h-2.3M201.1 69.7h.1M201.1 76.8h.1M201.1 78.6h.1M201.1 76.8v7.1h-63M201.1 69.7v1.8M206.4 69.7h.1M206.4 76.8h.1M206.4 69.5h.1"/>
<path d="M206.4 69.5h8.9M206.4 76.8v1.8h-5.3M206.4 67.7v3.8M215.3 69.5h.1M215.3 71h.1M215.3 69.5v1.5M42.7 89.1h.1M42.7 89.1h1.9M52.5 83h.1M52.5 80.2v2.8M52.5 83h8M53.5 89.1h.1"/>
<path d="M53.5 89.1h1.6M54.4 89.1h.1M54.4 99h.1M54.4 98h.1M54.4 99h6.1M54.4 98v1M60.5 92.6h.1M60.5 99h.1M60.5 83h.1M60.5 85.5h.1M60.5 92.6v7.9M99.6 85.7h.1"/>
<path d="M99.6 97.2h.1M99.6 81.6v4.1M99.6 94.6v2.6M138.1 83.9h.1M165.7 82.1h.1M165.7 83.9h.1M165.7 82.1v1.8M181 82.1h.1M181 83.9h.1M181 82.1v4.3M215.3 85.7h.1M215.3 97.2h.1"/>
<path d="M215.3 81.6v4.1M215.3 94.6v2.6M35.4 117.5h.1M35.4 117.5v4.3M85.3 117.9v3.9M35.4 120h.1M35.4 127.1h.1M35.4 128.9h.1M35.4 134.2h.1M35.4 127.1v7.1M35.4 120h11.5M40.7 120h.1"/>
<path d="M40.7 127.1h.1M40.7 120v1.8M40.7 127.1v1.8h-5.3M59.4 132.5h.1M59.4 134.2h.1M59.4 132.5v5.3M71.8 120h.1M71.8 121.8h.1M71.8 120h22.4M74.1 120h.1M74.1 120v1.8h-2.3M80 120h.1"/>
<path d="M80 127.1h.1M80 128.9h.1M80 127.1v7.1h-44.6M80 120v1.8M85.3 120h.1M85.3 127.1h.1M85.3 127.1v1.8h-5.3M94.2 120h.1M94.2 121.5h.1M94.2 136.2h.1M94.2 120v1.5M94.2 132.1v4.1"/>
<path d="M241.6 136.9h6.8M248.4 136.9h.1M248.4 136.9v31.3M267.3 136.4h6.7M274 136.4h.1M274 136.4v31.3M94.2 147.7h.1M94.2 145.1v2.6M241.3 155h7.1M241.5 146h6.9M248.4 146h.1M248.4 155h.1"/>
<path d="M266.9 154.5h7.1M267 145.5h7M274 145.5h.1M274 154.5h.1M241.1 164.1h7.3M248.4 164.1h.1M248.4 168.2h.1M266.7 163.6h7.3M274 163.6h.1M274 167.7h.1"/>
</g>
<g fill="#f0f" stroke="#f0f" stroke-width=".17">
<circle cx="124.8" cy="51.4" r=".34"/>
<circle cx="53.1" cy="51.4" r=".34"/>
<circle cx="40.7" cy="30.4" r=".34"/>
<circle cx="63.8" cy="28.6" r=".34"/>
<circle cx="211.8" cy="28.6" r=".34"/>
<circle cx="237" cy="30.4" r=".34"/>
<circle cx="151.3" cy="21.5" r=".34"/>
<circle cx="174.4" cy="23.3" r=".34"/>
<circle cx="181.3" cy="25.1" r=".32"/>
<circle cx="204.4" cy="26.8" r=".32"/>
<circle cx="124.8" cy="19.7" r=".34"/>
<circle cx="147.7" cy="19.7" r=".34"/>
<circle cx="163.7" cy="51.4" r=".34"/>
<circle cx="147.7" cy="51.4" r=".34"/>
<circle cx="193.8" cy="51.4" r=".32"/>
<circle cx="26.6" cy="69.5" r=".32"/>
<circle cx="40.9" cy="69.5" r=".32"/>
<circle cx="33.8" cy="69.5" r=".32"/>
<circle cx="26.6" cy="78.4" r=".32"/>
<circle cx="40.9" cy="78.4" r=".32"/>
<circle cx="33.8" cy="78.4" r=".32"/>
<circle cx="46.2" cy="69.5" r=".32"/>
<circle cx="52.4" cy="69.5" r=".32"/>
<circle cx="54.4" cy="89.1" r=".34"/>
<circle cx="60.4" cy="99" r=".32"/>
<circle cx="60.4" cy="83" r=".32"/>
<circle cx="71.1" cy="69.5" r=".32"/>
<circle cx="78.2" cy="69.5" r=".32"/>
<circle cx="85.3" cy="69.5" r=".32"/>
<circle cx="85.3" cy="78.4" r=".32"/>
<circle cx="78.2" cy="78.4" r=".32"/>
<circle cx="71.1" cy="78.4" r=".32"/>
<circle cx="90.7" cy="69.5" r=".32"/>
<circle cx="40.7" cy="120" r=".34"/>
<circle cx="35.3" cy="120" r=".34"/>
<circle cx="35.3" cy="128.9" r=".34"/>
<circle cx="80" cy="128.9" r=".32"/>
<circle cx="59.4" cy="134.2" r=".34"/>
<circle cx="80" cy="120" r=".32"/>
<circle cx="74.1" cy="120" r=".34"/>
<circle cx="138.1" cy="69.7" r=".34"/>
<circle cx="143.5" cy="69.7" r=".34"/>
<circle cx="138.1" cy="78.6" r=".34"/>
<circle cx="165.7" cy="83.9" r=".34"/>
<circle cx="165.7" cy="73.2" r=".34"/>
<circle cx="197.5" cy="69.7" r=".34"/>
<circle cx="206.4" cy="69.7" r=".34"/>
<circle cx="201.1" cy="69.7" r=".34"/>
<circle cx="201.1" cy="78.6" r=".34"/>
<circle cx="181" cy="83.9" r=".34"/>
<circle cx="206.4" cy="69.5" r=".34"/>
<circle cx="85.3" cy="120" r=".32"/>
<circle cx="147.7" cy="14.4" r=".34"/>
<circle cx="172.1" cy="10.6" r=".34"/>
<circle cx="180.3" cy="10.6" r=".34"/>
<circle cx="248.4" cy="146" r=".34"/>
<circle cx="248.4" cy="155" r=".34"/>
<circle cx="248.4" cy="164.1" r=".34"/>
<circle cx="274" cy="145.4" r=".34"/>
<circle cx="274" cy="154.5" r=".34"/>
<circle cx="274" cy="163.6" r=".34"/>
</g>
<g font-size="1.6">
<text x="167.7" y="5.3">VCC_+5V_IN</text>
<text x="135.7" y="6.7">5V/3A</text>
<text x="131.2" y="14">2</text>
<text x="131.2" y="15.8">4</text>
<text x="131.2" y="17.6">6</text>
<text x="139.9" y="14">1</text>
<text x="139.9" y="15.8">3</text>
<text x="139.9" y="17.6">5</text>
<text x="130.3" y="21.1">10</text>
<text x="130.3" y="22.9">12</text>
<text x="131.2" y="19.3">8</text>
<text x="139.9" y="19.3">7</text>
<text x="139.9" y="21.1">9</text>
<text x="139.9" y="22.9">11</text>
<text x="130.3" y="24.7">14</text>
<text x="130.3" y="26.5">16</text>
<text x="130.3" y="28.2">18</text>
<text x="139.9" y="24.7">13</text>
<text x="139.9" y="26.5">15</text>
<text x="139.9" y="28.2">17</text>
<text x="130.3" y="30">20</text>
<text x="139.9" y="30">19</text>
<text x="22.1" y="65.4">VCC_+5V_IN</text>
<text x="134.6" y="64.7">VCC_+5V</text>
<text x="202.5" y="65.3">VCC_+3V3</text>
<text x="213.5" y="65.4">OUTPUT MAX</text>
<text x="224.2" y="65.4">0.8A</text>
<text x="87.3" y="66.2">VCC_+5V</text>
<text x="170" y="69.3">2</text>
<text x="191.1" y="69.3">3</text>
<text x="149" y="73.6">3P3V</text>
<text x="170" y="72.9">1</text>
<text x="191.1" y="72.9">4</text>
<text x="180.6" y="78.9" transform="rotate(-90 180.6 78.9)">5</text>
<text x="31.3" y="115.1">VCC_+5V_IN</text>
<text x="50.2" y="119.6">3</text>
<text x="67.7" y="119.6">2</text>
<text x="81.6" y="115.4">VDD_+3V3</text>
<text x="93.2" y="115.2">OUTPUT MAX</text>
<text x="103.8" y="115.2">1A</text>
<text x="67.7" y="121.4">4</text>
<text x="59" y="129.2" transform="rotate(-90 59 129.2)">1</text>
<text x="237.5" y="136.5">1</text>
<text x="263.1" y="136">1</text>
<text x="237.4" y="145.6">1</text>
<text x="262.9" y="145.1">1</text>
<text x="237.1" y="154.6">1</text>
<text x="262.8" y="154.1">1</text>
<text x="237" y="163.7">1</text>
<text x="262.6" y="163.2">1</text>
<text x="228.1" y="195.1">Title</text>
<text x="235.2" y="196.8">&lt;Title&gt;</text>
<text x="228.1" y="200.4">Size</text>
<text x="229.9" y="202.2">A3</text>
<text x="235.2" y="200.4">Document Number</text>
<text x="235.2" y="202.2">&lt;Doc&gt;</text>
<text x="286.8" y="200.4">Rev</text>
<text x="288.6" y="202.2">&lt;RevCode&gt;</text>
<text x="228.1" y="205.7">Date:</text>
<text x="237.4" y="205.7">Monday, July 15, 2019</text>
<text x="263.7" y="205.7">Sheet</text>
<text x="272.6" y="205.7">2</text>
<text x="277.9" y="205.7">of</text>
<text x="283.2" y="205.7">9</text>
</g>
<g font-size="1.6" fill="#000080">
<text x="136.9" y="10.5">J1</text>
<text x="191.5" y="7.3">D1</text>
<text x="157" y="12.8">F1 3A</text>
<text x="186.1" y="14.4">D-PESD5V0L2BT</text>
<text x="248.4" y="20.8">R1</text>
<text x="248.4" y="22.6">R2</text>
<text x="253.9" y="20.8">22R</text>
<text x="253.9" y="22.6">22R</text>
<text x="248.4" y="26.2">R4</text>
<text x="248.6" y="24.4">R3</text>
<text x="248.6" y="27.9">R6</text>
<text x="248.6" y="29.7">R8</text>
<text x="253.9" y="26.2">22R</text>
<text x="254.1" y="24.4">22R</text>
<text x="254.1" y="27.9">22R</text>
<text x="254.1" y="29.7">22R</text>
<text x="132.1" y="35.4">CON20A</text>
<text x="51.6" y="37.5">D2</text>
<text x="162.1" y="37.5">D3</text>
<text x="192.2" y="37.5">D4</text>
<text x="222.6" y="37.5">D5</text>
<text x="46.2" y="44.7">PESD15VL2BT</text>
<text x="156.8" y="44.7">D-PESD3V3L2BT</text>
<text x="186.9" y="44.7">D-PESD3V3L2BT</text>
<text x="217.3" y="44.7">D-PESD3V3L2BT</text>
<text x="61" y="64.2">Q1</text>
<text x="59.4" y="66.2">SUD50P04-08</text>
<text x="173.4" y="66.9">U1</text>
<text x="178.5" y="66.9">LP3964EMP-3.3/NOPB</text>
<text x="23.1" y="76.3">47uF/16V47uF/16V47uF/16V</text>
<text x="25.4" y="72.6">C1</text>
<text x="32.6" y="72.6">C2</text>
<text x="39.7" y="72.6">C3</text>
<text x="46.4" y="72.6">C4</text>
<text x="46.4" y="75.9">0.1uF</text>
<text x="52.8" y="77.6">10K</text>
<text x="53" y="75.1">R10</text>
<text x="67.6" y="76.3">47uF/16V47uF/16V47uF/16V</text>
<text x="69.9" y="72.6">C5</text>
<text x="77" y="72.6">C6</text>
<text x="84.1" y="72.6">C7</text>
<text x="90.8" y="72.6">C8</text>
<text x="90.8" y="75.9">0.1uF</text>
<text x="101.9" y="77.7">LED-0805</text>
<text x="102.1" y="74.2">D6</text>
<text x="134.6" y="76.5">47uF/16V</text>
<text x="136.9" y="72.7">C9</text>
<text x="143.7" y="72.7">C10</text>
<text x="143.7" y="76.1">0.1uF</text>
<text x="155.9" y="72.6">R9</text>
<text x="161.5" y="72.6">1K</text>
<text x="166.2" y="77">R11</text>
<text x="197.5" y="76.5">47uF/16V</text>
<text x="199.9" y="72.7">C11</text>
<text x="206.6" y="72.7">C12</text>
<text x="206.6" y="76.1">0.1uF</text>
<text x="217.6" y="77.7">LED-0805</text>
<text x="217.8" y="74.2">D7</text>
<text x="166.1" y="79.5">100K</text>
<text x="44.6" y="88.4">R12</text>
<text x="50.1" y="88.4">1K</text>
<text x="61.9" y="88">Q2</text>
<text x="100.6" y="89.3">R13</text>
<text x="216.4" y="89.3">R14</text>
<text x="54.8" y="95.3">10K</text>
<text x="54.9" y="92.8">R15</text>
<text x="60.6" y="90.5">8050</text>
<text x="100.6" y="91.9">1K</text>
<text x="216.4" y="91.9">1K</text>
<text x="53.5" y="116.8">U2</text>
<text x="57.2" y="116.8">AMS1117-3.3</text>
<text x="34.1" y="123.1">C13</text>
<text x="40.9" y="123.1">C14</text>
<text x="78.8" y="123.1">C15</text>
<text x="85.5" y="123.1">C16</text>
<text x="96.7" y="124.7">D8</text>
<text x="31.8" y="126.8">47uF/16V</text>
<text x="40.9" y="126.4">0.1uF</text>
<text x="76.5" y="126.8">47uF/16V</text>
<text x="85.5" y="126.4">0.1uF</text>
<text x="96.6" y="128.2">LED-0805</text>
<text x="232.9" y="134.6">J12</text>
<text x="258.5" y="134.1">J16</text>
<text x="95.3" y="139.8">R16</text>
<text x="95.3" y="142.4">1K</text>
<text x="232.6" y="140.7">CON1</text>
<text x="232.7" y="143.7">J13</text>
<text x="258.1" y="140.1">CON1</text>
<text x="258.4" y="143.1">J17</text>
<text x="232.4" y="149.7">CON1</text>
<text x="258" y="149.2">CON1</text>
<text x="232.6" y="152.7">J14</text>
<text x="258.1" y="152.2">J18</text>
<text x="232.2" y="158.8">CON1</text>
<text x="232.4" y="161.8">J15</text>
<text x="257.8" y="158.2">CON1</text>
<text x="258" y="161.3">J19</text>
<text x="232" y="167.8">CON1</text>
<text x="257.6" y="167.3">CON1</text>
</g>
<g font-size="1.6" fill="#f00">
<text x="108.6" y="16.7">USB2_DP</text>
<text x="108.6" y="18.5">USB2_DN</text>
<text x="275.2" y="22.1">CSPI1_CS0</text>
<text x="275.2" y="23.8">CSPI1_MISO</text>
<text x="16.2" y="29.3">CAN_H</text>
<text x="275.2" y="25.6">CSPI1_MOSI</text>
<text x="275.2" y="27.4">CSPI1_CLK</text>
<text x="275.6" y="29.2">I2C2_SCL</text>
<text x="16.6" y="31.1">CAN_L</text>
<text x="275.6" y="30.9">I2C2_SDA</text>
<text x="29" y="89.8">ARM_POW_EN</text>
</g>
<g font-size="1.6" fill="#00f">
<text x="13.5" y="23.8">RS232_RX1</text>
<text x="13.7" y="21.9">RS232_TX1</text>
<text x="13.5" y="25.8">RS232_TX2</text>
<text x="13.5" y="27.6">RS232_RX2</text>
</g>
<g font-size="1.6" fill="#004080">
<text x="173" y="70.4">IN</text>
<text x="185.6" y="70.4">OUT</text>
<text x="173" y="74">SD</text>
<text x="181.8" y="75.9" transform="rotate(-90 181.8 75.9)">GND</text>
<text x="183.6" y="74">SENSE</text>
<text x="53.2" y="120.7">VIN</text>
<text x="61.2" y="120.7">VOUT</text>
<text x="62.5" y="122.5">TAB</text>
<text x="60.2" y="126.2" transform="rotate(-90 60.2 126.2)">GND</text>
</g>
<g font-size="1.3">
<text x="30.8" y="1.3">5</text>
<text x="88.8" y="1.3">4</text>
<text x="146.9" y="1.3">3</text>
<text x="205" y="1.3">2</text>
<text x="263.1" y="1.3">1</text>
<text x=".5" y="28.4">D</text>
<text x="292.6" y="28.4">D</text>
<text x=".5" y="79.5">C</text>
<text x="292.6" y="79.5">C</text>
<text x=".5" y="130.6">B</text>
<text x="292.6" y="130.6">B</text>
<text x=".5" y="181.7">A</text>
<text x="292.6" y="181.7">A</text>
<text x="30.8" y="207.4">5</text>
<text x="88.8" y="207.4">4</text>
<text x="146.9" y="207.4">3</text>
<text x="205" y="207.4">2</text>
<text x="263.1" y="207.4">1</text>
</g>
</svg>
